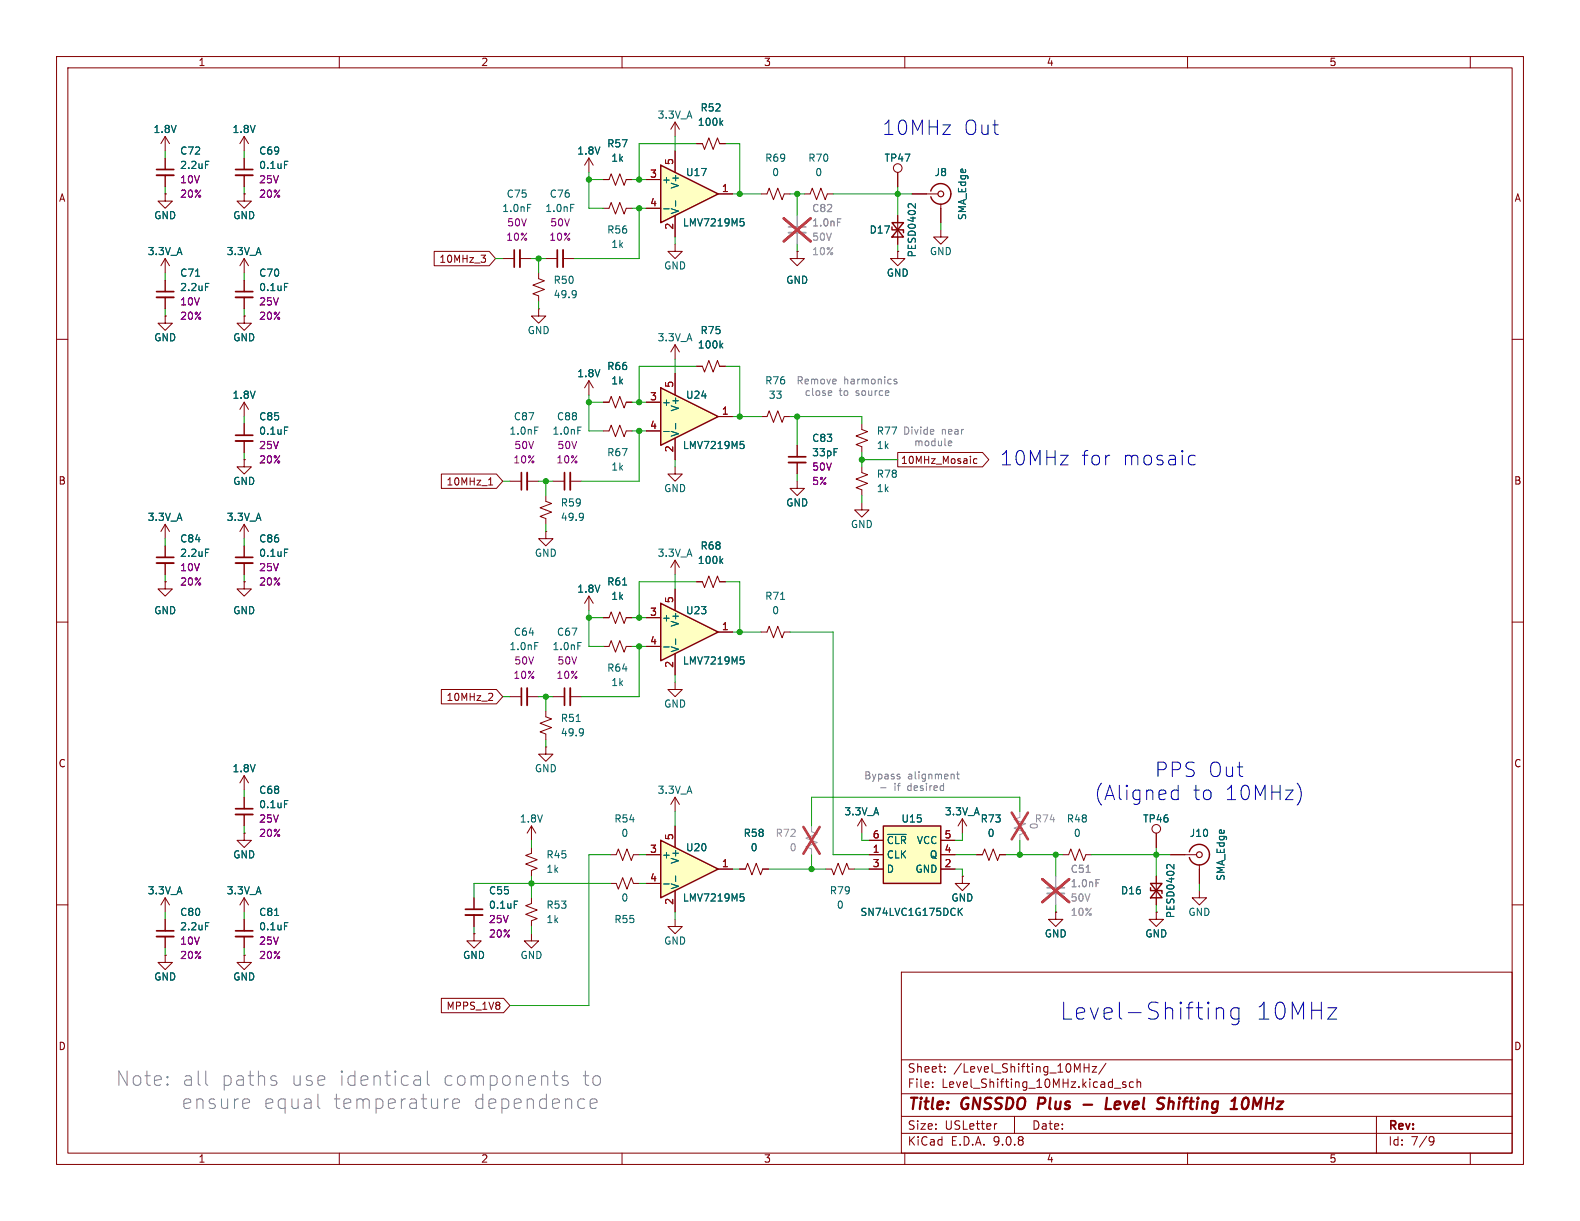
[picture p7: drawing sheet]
<svg xmlns="http://www.w3.org/2000/svg" width="279mm" height="216mm" viewBox="0 0 279 216" stroke-linecap="round" stroke-linejoin="round" font-family="sans-serif">
<g fill="none" stroke="#840000" stroke-width=".18">
<path d="M10 10h259.4v195.9h-259.4zM12 12h255.4v191.9h-255.4zM60 10v2M110 10v2M160 10v2M210 10v2M260 10v2M106.7 36.8h1l.4-1 .7 2 .8-2 .8 2 .3-1h1.1M119.4 21.6l.7 1.3M119.4 21.6v2.5M119.4 21.6l-.8 1.3M123.2 25.4h1l.4 1 .7-2 .8 2 .8-2 .4 1h1"/>
<path d="M119.4 43.2v1.3h1.2l-1.2 1.2-1.3-1.2h1.3M10 60h2M267.4 60h2M29.2 92.7l.8 1.3M29.2 92.7v2.6M29.2 92.7l-.8 1.3M10 110h2M29.2 102.9v1.2h1.3l-1.3 1.3-1.3-1.3h1.3M29.2 102.9h.1M267.4 110h2M10 160h2M159.4 171.9h108v32h-108z"/>
<path d="M267.4 160h2M159.4 197.4h108M159.4 193.4h108M159.4 187.4h108M164.9 192.1v.2M164.9 191.4v.1M167.1 189.4v.2M167.1 188.7v.1M176.3 198.7l-.3 .1M179.4 197.4v3M191.7 188.1v1.5M191.7 188.8h.9"/>
<path d="M192.6 188.1v1.5M193.1 188.6h.8l-.8 1h.8M195.6 188l-1.3 1.9M197.1 192.4h1.1M199.1 191.4l-.4-.1-.2 .2 .1 .2 .5 .2v.3h-.6M200.4 191.4l-.4-.1-.3 .3v.4l.2 .2h.5M201.1 191.4l.2-.1 .3 .1 .1 .9M201.1 190.8v1.5M243.4 197.4v6.5M60 203.9v2M110 203.9v2M159.4 200.4h108"/>
<path d="M160 203.9v2M210 203.9v2M253 201l.5 .1a.99 .99 0 0 1-.4 1.4h-.2M253.6 201.6l-.3 .3h-.3M260 203.9v2"/>
</g>
<path d="M183.8 194.1l-.3 2M191.6 195.3h1.5M195.8 194.1l-.3 2h1M197.3 194.9l-.2 .9 .2 .3M198.1 195.2l-1 .2M206.8 194.1l-.2 2M207.3 194.8l-.6 .2M219.9 194.3a.46 .46 0 0 1 .5-.2 .46 .46 0 0 1 .4 .4 1.15 1.15 0 0 1-.8 1.6l-.2-.1a1.54 1.54 0 0 1 .1-1.7z" fill="none" stroke="#840000" stroke-width=".4"/>
<path d="M127.5 21.7l.3 .5M127.8 21.3l-.5 .5" fill="none" stroke="#006464" stroke-width=".18"/>
<path d="M116.8 29.2l10.2 5.1-10.2 5.1z" fill="#ffffc2"/>
<path d="M116.8 29.2l10.2 5.1-10.2 5.1z" fill="none" stroke="#840000" stroke-width=".25"/>
<g fill="none" stroke="#840000" stroke-width=".18">
<path d="M29.2 34.3v1.3h1.3l-1.3 1.2-1.3-1.2h1.3M29.2 34.3h.1M29.2 24.1v2.6M29.2 27.9v2.1M29.2 31v2M29.2 24.1l.8 1.3M29.2 24.1l-.8 1.3M43.2 34.3v1.3h1.2l-1.2 1.2-1.3-1.2h1.3M43.2 34.3h.1M43.2 24.1v2.6M43.2 27.9v2.1M43.2 31v2"/>
<path d="M43.2 24.1l.7 1.3M43.2 24.1l-.8 1.3M104.1 27.9v2.6M104.1 27.9l.8 1.3M104.1 27.9l-.7 1.3M106.7 31.8h1l.4-1.1 .7 2.1 .8-2.1 .8 2.1 .3-1h1.1M114.3 31.8h2.5M114.3 36.8h2.5M119.4 26.7v3.8M119.4 38.1v3.8M127 34.3h2.5M134.6 34.3h1l.4-1 .8 2 .7-2 .8 2 .4-1h1"/>
<path d="M29.2 55.9v1.3h1.3l-1.3 1.2-1.3-1.2h1.3M29.2 55.9h.1M29.2 45.7v2.6M29.2 49.5v2.1M29.2 52.6v2M29.2 45.7l.8 1.3M29.2 45.7l-.8 1.3M43.2 55.9v1.3h1.2l-1.2 1.2-1.3-1.2h1.3M43.2 55.9h.1M43.2 45.7v2.6M43.2 49.5v2.1M43.2 52.6v2"/>
<path d="M43.2 45.7l.7 1.3M43.2 45.7l-.8 1.3M88.9 45.7h2M91.9 45.7h2.1M95.2 48.3v1l1.1 .4-2.1 .7 2.1 .8-2.1 .7 1 .4v1M95.2 54.6v1.3h-1.2l1.2 1.3 1.3-1.3h-1.3M95.2 54.6h.1M96.5 45.7h2.1M99.6 45.7h2M43.2 71.1v2.6M43.2 71.1l.7 1.3M43.2 71.1l-.8 1.3"/>
<path d="M104.1 67.3l.8 1.3M104.1 67.3v2.6M104.1 67.3l-.7 1.3M106.7 76.2h1l.4-1 .7 2 .8-2 .8 2 .3-1h1.1M106.7 71.1h1l.4-1 .7 2 .8-2 .8 2 .3-1h1.1M119.4 61v2.5M119.4 61l.7 1.2M119.4 61l-.8 1.2M123.2 64.8h1l.4 1 .7-2 .8 2 .8-2 .4 1h1M134.6 73.7h1l.4-1.1 .8 2.1 .7-2.1 .8 2.1 .4-1h1M43.2 81.3v1.3h1.2l-1.2 1.2-1.3-1.2h1.3M43.2 81.3h.1"/>
<path d="M90.2 85.1h2M93.2 85.1h2M96.5 87.6v1l1 .4-2 .8 2 .8-2 .7 1 .4v1M96.5 94v1.3h-1.3l1.3 1.2 1.3-1.2h-1.3M96.5 94h.1M97.8 85.1h2M100.8 85.1h2.1M119.4 82.6v1.2h1.2l-1.2 1.3-1.3-1.3h1.3M104.1 105.4v2.6M104.1 105.4l.8 1.3M104.1 105.4l-.7 1.3M106.7 114.3h1l.4-1 .7 2 .8-2 .8 2 .3-1h1.1"/>
<path d="M106.7 109.2h1l.4-1 .7 2 .8-2 .8 2 .3-1h1.1M123.2 102.9h1l.4 1 .7-2 .8 2 .8-2 .4 1h1M90.2 123.2h2M93.2 123.2h2M97.8 123.2h2M100.8 123.2h2.1M83.8 158.8v2M94 158.8v1l-1 .3 2 .8-2 .8 2 .7-1 .4v1M83.8 161.8v2"/>
</g>
<g fill="none" stroke="#006464" stroke-width=".18">
<path d="M36.3 28.5h.6M50.3 28.5h.6M93.3 36.1h.6M100.9 36.1h.6M117.4 36.9h.9M119.5 35.5v1M130.9 38.7h.6M131 39.2h.3l.3 .2-.1 .4-.5 .1M34.6 48.8h.7M36.3 50.1h.6M50.3 50.1h.6M101.8 51.4v.1a1.07 1.07 0 0 1-.1 1"/>
<path d="M101.9 51.9l-.1 .2M94.6 75.5h.6M102.2 75.5h.6M127.5 61.1l.3 .4M127.8 60.7l-.5 .5M103 90.8l.1 .1a1.07 1.07 0 0 1-.1 1M103.2 91.3l-.2 .2M127.5 99.2l.3 .4M127.8 98.8l-.5 .5M94.6 113.6h.6M102.2 113.6h.6M110.1 103.4h.7"/>
<path d="M90.9 159.3h.7"/>
</g>
<path d="M27.7 30h3M41.7 30h3M27.7 51.6h3M41.7 51.6h3M90.9 44.2v3M98.6 44.2v3M92.2 83.6v3M99.8 83.6v3M92.2 121.7v3M99.8 121.7v3M82.3 160.8h3" fill="none" stroke="#840000" stroke-width=".3"/>
<path d="M27.7 31h3M41.7 31h3M27.7 52.6h3M41.7 52.6h3M91.9 44.2v3M99.6 44.2v3M93.2 83.6v3M100.8 83.6v3M93.2 121.7v3M100.8 121.7v3M82.3 161.8h3" fill="none" stroke="#840000" stroke-width=".33"/>
<path d="M143.5 146.1v1l1 .3-2 .8 2 .8-2 .7 1 .4v1" fill="none" stroke="#a1a1a1" stroke-width=".18"/>
<path d="M142.1 146.2l2.8 4.8M144.9 146.2l-2.8 4.8" fill="none" stroke="#e12e31" stroke-width=".46"/>
<path d="M116.8 68.6l10.2 5.1-10.2 5z" fill="#ffffc2"/>
<path d="M116.8 68.6l10.2 5.1-10.2 5z" fill="none" stroke="#840000" stroke-width=".25"/>
<path d="M43.2 74.9v2.1M43.2 78v2M114.3 71.1h2.5M114.3 76.2h2.5M119.4 66v3.9M119.4 77.5v3.8M127 73.7h2.5M83.8 165.1v1.3h1.3l-1.3 1.2-1.3-1.2h1.3M83.8 165.1h.1M94 165.1v1.3h1.2l-1.2 1.2-1.3-1.2h1.3" fill="none" stroke="#840000" stroke-width=".18"/>
<path d="M50.3 75.5h.6M117.4 76.3h.9M119.5 74.9v1M130.9 78h.6M131 78.5h.3l.3 .3-.1 .5h-.5" fill="none" stroke="#006464" stroke-width=".18"/>
<path d="M41.7 77h3" fill="none" stroke="#840000" stroke-width=".3"/>
<path d="M41.7 78h3" fill="none" stroke="#840000" stroke-width=".33"/>
<path d="M116.8 106.7l10.2 5.1-10.2 5z" fill="#ffffc2"/>
<path d="M157.7 39.4h2.1l-2.1 2.5h2.1zM164.6 33.8a1.82 1.82 0 0 1 2-1.3 1.82 1.82 0 0 1 1.6 1.8M168.1 34.3a1.81 1.81 0 0 1-1.5 1.8 1.81 1.81 0 0 1-2-1.3M157.7 40.1v.5h2.1v.5M116.8 106.7l10.2 5.1-10.2 5zM203.5 156.2h2l-2 2.6h2zM203.5 157v.5h2v.5M210.3 150.6a1.81 1.81 0 0 1 2.8-1 1.81 1.81 0 0 1 0 3 1.81 1.81 0 0 1-2.8-1" fill="none" stroke="#840000" stroke-width=".25"/>
<g fill="none" stroke="#840000" stroke-width=".18">
<path d="M142.2 34.3h1.1l.3-1 .8 2 .8-2 .7 2 .4-1h1M158.7 30.5v2.5M158.7 38.1v5.1M161.3 34.3h4.6M166.4 36.1v3.3M141 44.5v1.2h1.2l-1.2 1.3-1.3-1.3h1.3M141 44.5h.1M158.7 44.5v1.2h1.3l-1.3 1.3-1.2-1.3h1.2M158.7 44.5h.1M166.4 40.6v1.3h1.2l-1.2 1.3-1.3-1.3h1.3M141 78.7v2.1M152.4 74.9v1l1 .4-2 .8 2 .8-2 .7 1 .4v1"/>
<path d="M29.2 96.5v2.1M29.2 99.6v2M43.2 92.7v2.6M43.2 96.5v2.1M43.2 99.6v2M43.2 92.7l.7 1.3M43.2 92.7l-.8 1.3M141 85.1v1.3h1.2l-1.2 1.2-1.3-1.2h1.3M141 81.8v2M152.4 88.9v1.3h1.3l-1.3 1.2-1.3-1.2h1.3M152.4 82.6v1l1 .3-2 .8 2 .8-2 .7 1 .4v1M43.2 102.9v1.2h1.2l-1.2 1.3-1.3-1.3h1.3"/>
<path d="M43.2 102.9h.1M114.3 109.2h2.5M114.3 114.3h2.5M119.4 104.1v3.9M119.4 115.6v3.8M127 111.8h2.5M134.6 111.8h1l.4-1.1 .8 2.1 .7-2.1 .8 2.1 .4-1h1M43.2 137.2v2.5M43.2 137.2l.7 1.2M43.2 137.2l-.8 1.2M96.5 132.1v1.3h-1.3l1.3 1.2 1.3-1.2h-1.3M96.5 132.1h.1"/>
<path d="M96.5 125.7v1l1 .4-2 .8 2 .8-2 .7 1 .4v1M29.2 158.8v2.5M29.2 158.8l.8 1.2M29.2 158.8l-.8 1.2M43.2 147.3v1.3h1.2l-1.2 1.3-1.3-1.3h1.3M43.2 147.3h.1M43.2 141v2M43.2 144v2.1M43.2 158.8v2.5M43.2 158.8l.7 1.2M43.2 158.8l-.8 1.2M94 149.9v1l-1 .4 2 .7-2 .8 2 .7-1 .4v1"/>
<path d="M94 146.1v2.5M94 146.1l.7 1.2M94 146.1l-.8 1.2M188 151.1h1l.4-1 .7 2 .8-2 .7 2 .4-1h1M204.5 147.3v2.6M204.5 154.9v5.1M207 151.1h4.6M212.1 157.5v1.3h1.3l-1.3 1.2-1.3-1.2h1.3M212.1 152.9v3.3M29.2 168.9v1.3h1.3l-1.3 1.3-1.3-1.3h1.3M29.2 168.9h.1M29.2 162.6v2"/>
<path d="M29.2 165.6v2M43.2 168.9v1.3h1.2l-1.2 1.3-1.3-1.3h1.3M43.2 168.9h.1M43.2 162.6v2M43.2 165.6v2M186.7 161.3v1.3h1.3l-1.3 1.2-1.3-1.2h1.3M186.7 161.3h.1M204.5 161.3v1.3h1.2l-1.2 1.2-1.3-1.2h1.3M204.5 161.3h.1"/>
<circle cx="158.7" cy="29.7" r=".76"/>
<circle cx="204.5" cy="146.6" r=".76"/>
</g>
<g fill="none" stroke="#006464" stroke-width=".18">
<path d="M161.9 36v.8l-.9-.8-.3 .1-.1 .5M36.3 97.1h.6M50.3 97.1h.6M117.4 114.4h.9M119.5 113v1M130.9 116.1h.6M131 116.6h.3l.3 .3-.1 .4-.5 .1M138 106h.8M101.9 127.6h.7M103 128.9l.1 .1a1.07 1.07 0 0 1-.1 1M103.2 129.4l-.2 .2M50.3 141.6h.6"/>
<path d="M207.6 152.9v.7l-.9-.7-.3 .1-.1 .4M36.3 163.1h.6M48.6 161.9h.7M50.3 163.1h.6"/>
</g>
<path d="M27.7 98.6h3M41.7 98.6h3M139.4 80.8h3.1M41.7 143h3M27.7 164.6h3M41.7 164.6h3" fill="none" stroke="#840000" stroke-width=".3"/>
<path d="M27.7 99.6h3M41.7 99.6h3M139.4 81.8h3.1M41.7 144h3M27.7 165.6h3M41.7 165.6h3" fill="none" stroke="#840000" stroke-width=".33"/>
<path d="M139.4 40.1h3.1M185.2 157h3" fill="none" stroke="#a1a1a1" stroke-width=".3"/>
<path d="M139.4 41.1h3.1M185.2 158h3" fill="none" stroke="#a1a1a1" stroke-width=".33"/>
<path d="M141 38.1v2M141 41.1v2.1M180.3 143.5v1l-1 .4 2.1 .8-2.1 .7 2.1 .8-1.1 .4v1M186.7 154.9v2.1M186.7 158v2" fill="none" stroke="#a1a1a1" stroke-width=".18"/>
<path d="M148.1 38.7h.6M192.1 154.3h.7M193.8 155.5h.6" fill="none" stroke="#989898" stroke-width=".18"/>
<path d="M138.6 38.6l4.7 4.1M143.3 38.6l-4.7 4.1M178.9 143.7l2.9 4.7M181.8 143.7l-2.9 4.7M184.3 155.5l4.8 4M189.1 155.5l-4.8 4" fill="none" stroke="#e12e31" stroke-width=".46"/>
<g fill="none" stroke="#840000" stroke-width=".2">
<circle cx="166.4" cy="34.3" r=".51"/>
<circle cx="212.1" cy="151.1" r=".51"/>
</g>
<path d="M116.8 148.6l10.2 5.1-10.2 5.1z" fill="#ffffc2"/>
<path d="M116.8 148.6l10.2 5.1-10.2 5.1z" fill="none" stroke="#840000" stroke-width=".25"/>
<g fill="none" stroke="#840000" stroke-width=".18">
<path d="M107.9 156.2h1.1l.3 1 .8-2 .8 2 .7-2 .4 1h1M107.9 151.1h1.1l.3-1 .8 2 .8-2 .7 2 .4-1h1M114.3 151.1h2.5M114.3 156.2h2.5M119.4 146.1v3.8M119.4 157.5v3.8M127 153.7h2.5M130.8 153.7h1l.4-1 .8 2 .7-2 .8 2 .4-1h1M146 153.7h1.1l.3 1 .8-2 .8 2 .7-2 .4 1h1M152.4 144.8l.8 1.3M152.4 144.8v2.5M152.4 144.8l-.8 1.3"/>
<path d="M170.2 154.9v1.3h1.2l-1.2 1.3-1.3-1.3h1.3M170.2 154.9h.1M170.2 144.8l.7 1.3M170.2 144.8v2.5M170.2 144.8l-.8 1.3M172.7 151.1h1l.4-1 .8 2 .7-2 .8 2 .4-1h1M119.4 162.6v1.2h1.2l-1.2 1.3-1.3-1.3h1.3"/>
</g>
<path d="M117.4 156.3h.9M119.5 154.9v1M130.9 158.1h.6M131 158.5h.3l.3 .3-.1 .4-.5 .1" fill="none" stroke="#006464" stroke-width=".18"/>
<path d="M156.2 146.1h10.2v10.1h-10.2z" fill="#ffffc2"/>
<path d="M156.2 146.1h10.2v10.1h-10.2z" fill="none" stroke="#840000" stroke-width=".25"/>
<g fill="none" stroke="#840000" stroke-width=".18">
<path d="M29.2 34.3h.1M29.2 27.9v2.1M29.2 31v2M43.2 34.3h.1M43.2 27.9v2.1M43.2 31v2M106.7 31.8h1M110.7 31.8h1.1M114.3 31.8h2.5M114.3 36.8h2.5M119.4 26.7v3.8M119.4 38.1v3.8"/>
<path d="M123.2 25.4h1M127 34.3h2.5M127.3 25.4h1M158.7 30.5v2.5M158.7 38.1v1.3M161.3 34.3h2.5M166.4 36.8v2.6M29.2 55.9h.1M29.2 49.5v2.1M29.2 52.6v2M43.2 55.9h.1M43.2 49.5v2.1"/>
<path d="M43.2 52.6v2M76.8 44.4h9.7l1.1 1.3-1.1 1.3h-9.7zM85.1 45.1h.8l-.5 .5M85.6 45.6l.3 .2v.3l-.3 .3M141 44.5h.1M158.7 44.5h.1M158.7 41.9v1.3M43.2 74.9v2.1M43.2 78v2M106.7 71.1h1M110.7 71.1h1.1M114.3 71.1h2.5"/>
<path d="M114.3 76.2h2.5M119.4 66v3.9M119.4 77.5v3.8M123.2 64.8h1M127 73.7h2.5M127.3 64.8h1M141 78.7v2.1M29.2 96.5v2.1M29.2 99.6v2M43.2 81.3h.1M43.2 96.5v2.1M43.2 99.6v2"/>
<path d="M78 83.8h9.8l1.1 1.3-1.1 1.3h-9.8zM86.4 85.8h.7M86.6 84.7l.2-.2v1.3M119.4 99.1v2.5M119.4 99.1l.7 1.2M119.4 99.1l-.8 1.2M141 81.8v2M158.7 80h15.1l1.1 1.3-1.1 1.3h-15.1zM172.8 81.2l-.4-.1-.3 .2 .2 .6h.5M29.2 102.9h.1M43.2 102.9h.1M106.7 109.2h1"/>
<path d="M110.7 109.2h1.1M114.3 109.2h2.5M114.3 114.3h2.5M119.4 104.1v3.9M119.4 115.6v3.8M123.2 102.9h1M127 111.8h2.5M127.3 102.9h1M78 121.9h9.8l1.1 1.3-1.1 1.3h-9.8zM86.9 122.6l.2 .2v.3l-.8 .8h.8M119.4 120.7v1.2h1.2l-1.2 1.3-1.3-1.3h1.3M43.2 147.3h.1"/>
<path d="M43.2 141v2M43.2 144v2.1M83.8 158.8v2M114.3 151.1h2.5M114.3 156.2h2.5M119.4 141l.7 1.2M119.4 141v2.5M119.4 146.1v3.8M119.4 157.5v3.8M119.4 141l-.8 1.2M127 153.7h2.5M130.8 153.7h1"/>
<path d="M134.9 153.7h1M153.7 148.6h2.5M153.7 151.1h2.5M153.7 153.7h2.5M166.4 148.6h2.5M166.4 151.1h2.5M166.4 153.7h2.5M170.2 154.9h.1M172.7 151.1h1M176.8 151.1h1M204.5 147.3v2.6M204.5 154.9v1.3"/>
<path d="M204.5 158.8v1.2M207 151.1h2.5M212.1 153.7v2.5M29.2 168.9h.1M29.2 162.6v2M29.2 165.6v2M43.2 168.9h.1M43.2 162.6v2M43.2 165.6v2M78 176.5h11.1l1.1 1.3-1.1 1.3h-11.1zM83.8 165.1h.1M83.8 161.8v2"/>
<path d="M186.7 161.3h.1M204.5 161.3h.1"/>
</g>
<g fill="none" stroke="#006464" stroke-width=".18">
<path d="M36.3 28.5h.6M50.3 28.5h.6M117.4 36.9h.9M119.5 35.5v1M127.5 21.7l.3 .5M127.8 21.3l-.5 .5M130.9 38.7h.6M131 39.2h.3l.3 .2-.1 .4-.5 .1M161.9 36v.8l-.9-.8-.3 .1-.1 .5M34.6 48.8h.7M36.3 50.1h.6M50.3 50.1h.6"/>
<path d="M50.3 75.5h.6M117.4 76.3h.9M119.5 74.9v1M127.5 61.1l.3 .4M127.8 60.7l-.5 .5M130.9 78h.6M131 78.5h.3l.3 .3-.1 .5h-.5M36.3 97.1h.6M50.3 97.1h.6M127.5 99.2l.3 .4M127.8 98.8l-.5 .5M110.1 103.4h.7"/>
<path d="M117.4 114.4h.9M119.5 113v1M130.9 116.1h.6M131 116.6h.3l.3 .3-.1 .4-.5 .1M50.3 141.6h.6M90.9 159.3h.7M117.4 156.3h.9M119.5 154.9v1M130.9 158.1h.6M131 158.5h.3l.3 .3-.1 .4-.5 .1M156.9 147.5h3.4M207.6 152.9v.7l-.9-.7-.3 .1-.1 .4"/>
<path d="M36.3 163.1h.6M48.6 161.9h.7M50.3 163.1h.6M169.6 161.1l.6 .8M170.2 160.6l-.7 .7"/>
</g>
<g fill="none" stroke="#009600" stroke-width=".18">
<path d="M29.2 26.7v1.2M29.2 33v1.3M43.2 26.7v1.2M43.2 33v1.3M104.1 30.5v6.3h2.6M104.1 31.8h2.6M111.8 31.8h2.5M111.8 36.8h2.5M113 36.8v8.9h-11.4M119.4 24.1v2.6M123.2 25.4h-10.2v6.4M128.3 25.4h2.5v8.9"/>
<path d="M129.5 34.3h5.1M139.7 34.3h2.5M141 34.3v3.8M147.3 34.3h14M158.7 33v5.1M166.4 39.4v1.2M29.2 48.3v1.2M29.2 54.6v1.3M43.2 48.3v1.2M43.2 54.6v1.3M87.6 45.7h1.3M94 45.7h2.5"/>
<path d="M95.2 45.7v2.6M95.2 53.3v1.3M119.4 41.9v1.3M141 43.2v1.3M158.7 43.2v1.3M43.2 73.7v1.2M104.1 69.9v6.3h2.6M104.1 71.1h2.6M111.8 76.2h2.5M111.8 71.1h2.5M113 76.2v8.9h-10.1M119.4 63.5v2.5"/>
<path d="M123.2 64.8h-10.2v6.3M128.3 64.8h2.5v8.9M129.5 73.7h5.1M139.7 73.7h12.7v1.2M141 73.7v5M29.2 95.3v1.2M43.2 80v1.3M43.2 95.3v1.2M88.9 85.1h1.3M95.2 85.1h2.6M96.5 85.1v2.5M96.5 92.7v1.3"/>
<path d="M119.4 81.3v1.3M141 83.8v1.3M152.4 80v2.6M152.4 87.6v1.3M152.4 81.3h6.3M29.2 101.6v1.3M43.2 101.6v1.3M104.1 109.2h2.6M104.1 108v6.3h2.6M111.8 109.2h2.5M111.8 114.3h2.5M113 114.3v8.9h-10.1"/>
<path d="M119.4 101.6v2.5M119.4 119.4v1.3M123.2 102.9h-10.2v6.3M128.3 102.9h2.5v8.9M129.5 111.8h5.1M139.7 111.8h7.6v39.3h6.4M43.2 139.7v1.3M88.9 123.2h1.3M95.2 123.2h2.6M96.5 123.2v2.5M96.5 130.8v1.3M43.2 146.1v1.2"/>
<path d="M94 148.6v1.3M94 154.9v3.9M107.9 151.1h-3.8v26.7h-13.9M107.9 156.2h-24.1v2.6M113 156.2h1.3M113 151.1h1.3M119.4 143.5v2.6M129.5 153.7h1.3M135.9 153.7h10.1M143.5 151.1v2.6M151.1 153.7h2.6M152.4 147.3v1.3h1.3"/>
<path d="M168.9 151.1h3.8M168.9 153.7h1.3v1.2M170.2 147.3v1.3h-1.3M177.8 151.1h10.2M180.3 143.5v-2.5h-36.8v5.1M180.3 148.6v2.5M186.7 151.1v3.8M193 151.1h14M204.5 149.9v5M212.1 156.2v1.3M29.2 161.3v1.3M29.2 167.6v1.3"/>
<path d="M43.2 161.3v1.3M43.2 167.6v1.3M83.8 163.8v1.3M94 163.8v1.3M119.4 161.3v1.3M186.7 160v1.3M204.5 160v1.3"/>
</g>
<g fill="none" stroke="#848484" stroke-width=".18">
<path d="M146.7 69.1h.3l.1 .3-.6 .1M147 69.9h-.3M158.6 67.1l-.3-.1-.2 .2v.2l.5 .1v.3h-.5M164.9 75.9l.2 .3-.6 .2M165.1 76.7l-.2 .1M167.9 78h.3l.1 .3-.6 .1M168.2 78.8h-.3M155.7 139.3h1M159 137.3l.2 .2-.2 .2M159 136.9l.1 .1M169.2 136.9h.4M169.3 136.5v1.1l.3 .1"/>
<path d="M29.6 191.7l.1 .1-.1 .1M29.6 190.3l.1 .2-.1 .1M36.5 191.8l.2 .1M43.3 194.3l.7 .1 .1 .5-1.2 .3M44 195.9l-.7 .1M48.6 191.1l.4 .3-.2 .4-.2 .1M48.6 190.2l.2 .1M56.2 193.5v2.1l.4 .4M73.5 190.2h.5l.4 .4v1.3M74.4 191.8l-.9 .1M74.4 190.8l-.9 .1M75.6 189.4v2.1l.3 .4"/>
<path d="M78.6 194.3v1.7M79.3 194.3a.65 .65 0 0 0-.7 .5M80 195.2l1.3-.3-.2-.5-.7-.1-.4 .4v.9l.2 .3 .2 .1 .7-.1M97.7 190.2h1M98.2 191.8l.5 .1M100.4 190.3l-.6-.1-.4 .4 .1 .3 .9 .3 .1 .2-.1 .4-.3 .1-.7-.1M104.4 195.2l1.2-.3-.2-.5-.7-.1-.3 .4v.9l.1 .3 .2 .1 .7-.1"/>
</g>
<path d="M210.6 80.5l.8 .1M211.4 82.1l-.8 .1M207.4 139.8l.2-.1 .7 .1M208.3 138.9v2.5M229.7 139l.2 .2a3 3 0 0 1-.2 2.7M207.4 141.3l.2 .1 .7-.1M215.1 178.2v2M215.1 178.5a.75 .75 0 0 1 1.3 .1v1.6M219.1 178.3l-.3-.1h-.6l-.4 .3-.1 .3v.8l.2 .5 .3 .1h.6l.3-.1M219.1 178.2v2.4a.81 .81 0 0 1-1.3 .5" fill="none" stroke="#0000c2" stroke-width=".18"/>
<path d="M148.1 38.7h.6M192.1 154.3h.7M193.8 155.5h.6" fill="none" stroke="#989898" stroke-width=".18"/>
<path d="M141 38.1v2M141 41.1v2.1M186.7 154.9v2.1M186.7 158v2" fill="none" stroke="#a1a1a1" stroke-width=".18"/>
<path d="M138.6 38.6l4.7 4.1M143.3 38.6l-4.7 4.1M184.3 155.5l4.8 4M189.1 155.5l-4.8 4" fill="none" stroke="#e12e31" stroke-width=".46"/>
<g fill="#009600" stroke="#009600" stroke-width=".18">
<circle cx="113" cy="31.8" r=".46"/>
<circle cx="141" cy="34.3" r=".46"/>
<circle cx="130.8" cy="34.3" r=".46"/>
<circle cx="113" cy="76.2" r=".46"/>
<circle cx="95.2" cy="45.7" r=".46"/>
<circle cx="104.1" cy="31.8" r=".46"/>
<circle cx="113" cy="36.8" r=".46"/>
<circle cx="130.8" cy="73.7" r=".46"/>
<circle cx="152.4" cy="81.3" r=".46"/>
<circle cx="104.1" cy="71.1" r=".46"/>
<circle cx="113" cy="71.1" r=".46"/>
<circle cx="96.5" cy="85.1" r=".46"/>
<circle cx="96.5" cy="123.2" r=".46"/>
<circle cx="104.1" cy="109.2" r=".46"/>
<circle cx="130.8" cy="111.8" r=".46"/>
<circle cx="94" cy="156.2" r=".46"/>
<circle cx="158.7" cy="34.3" r=".46"/>
<circle cx="141" cy="73.7" r=".46"/>
<circle cx="204.5" cy="151.1" r=".46"/>
<circle cx="186.7" cy="151.1" r=".46"/>
<circle cx="180.3" cy="151.1" r=".46"/>
<circle cx="143.5" cy="153.7" r=".46"/>
<circle cx="113" cy="114.3" r=".46"/>
<circle cx="113" cy="109.2" r=".46"/>
</g>
<g font-size="4.2" fill="#0000c2">
<text x="187.4" y="180.5">Level-Shifting</text>
<text x="222" y="180.5">10MHz</text>
</g>
<g font-size="3.5" fill="#0000c2">
<text x="156" y="24.1">10MHz</text>
<text x="170.3" y="24.1">Out</text>
<text x="176.8" y="82.5">10MHz</text>
<text x="191.1" y="82.5">for</text>
<text x="198.3" y="82.5">mosaic</text>
<text x="204.2" y="137.6">PPS Out</text>
<text x="193.5" y="141.7">(Aligned</text>
<text x="210.9" y="141.7">to</text>
<text x="216.5" y="141.7">10MHz)</text>
</g>
<g font-size="3.5" fill="#848484">
<text x="20.3" y="192.2">Note:</text>
<text x="31.6" y="196.3">ensure</text>
<text x="32" y="192.2">all</text>
<text x="38.8" y="192.2">paths</text>
<text x="46.1" y="196.3">equal</text>
<text x="51.1" y="192.2">use</text>
<text x="58.4" y="196.3">temperature</text>
<text x="59.5" y="192.2">identical</text>
<text x="77.9" y="192.2">components</text>
<text x="83.1" y="196.3">dependence</text>
<text x="102.5" y="192.2">to</text>
</g>
<g font-size="2.8" fill="#840000">
<text x="160.4" y="196.8">Title:</text>
<text x="170.1" y="196.8">GNSSDO</text>
<text x="184.4" y="196.8">Plus</text>
<text x="198" y="196.8">Level</text>
<text x="207.9" y="196.8">Shifting</text>
<text x="221.8" y="196.8">10MHz</text>
</g>
<g font-size="2.1" fill="#840000">
<text x="160.4" y="189.9">Sheet:</text>
<text x="168.6" y="189.9">/Level_Shifting_10MHz/</text>
<text x="160.4" y="192.6">File:</text>
<text x="166.5" y="192.6">Level_Shifting_10MHz.kicad_sch</text>
<text x="160.4" y="202.8">KiCad</text>
<text x="160.4" y="200">Size:</text>
<text x="167.1" y="200">USLetter</text>
<text x="168.1" y="202.8">E.D.A.</text>
<text x="175.7" y="202.8">9.0.8</text>
<text x="182.4" y="200">Date:</text>
<text x="245.4" y="200.2">Rev:</text>
<text x="245.4" y="202.8">Id:</text>
<text x="249.5" y="202.8">7/9</text>
</g>
<g font-size="1.8" fill="#840000">
<text x="35" y="11.9">1</text>
<text x="85" y="11.9">2</text>
<text x="135" y="11.9">3</text>
<text x="185" y="11.9">4</text>
<text x="235" y="11.9">5</text>
<text x="10.3" y="35.9">A</text>
<text x="267.7" y="35.9">A</text>
<text x="77.6" y="46.7">10MHz_3</text>
<text x="159.2" y="82.2">10MHz_Mosaic</text>
<text x="10.3" y="85.9">B</text>
<text x="78.9" y="86">10MHz_1</text>
<text x="267.7" y="85.9">B</text>
<text x="78.9" y="124.1">10MHz_2</text>
<text x="10.3" y="135.9">C</text>
<text x="267.7" y="135.9">C</text>
<text x="78.9" y="178.8">MPPS_1V8</text>
<text x="10.3" y="185.9">D</text>
<text x="267.7" y="185.9">D</text>
<text x="35" y="205.8">1</text>
<text x="85" y="205.8">2</text>
<text x="135" y="205.8">3</text>
<text x="185" y="205.8">4</text>
<text x="235" y="205.8">5</text>
</g>
<g font-size="1.8" fill="#006464">
<text x="27.1" y="23.7">1.8V</text>
<text x="41" y="23.7">1.8V</text>
<text x="116.2" y="21.2">3.3V_A</text>
<text x="123.3" y="22.5">100k</text>
<text x="123.8" y="19.9">R52</text>
<text x="31.8" y="27.5">C72</text>
<text x="45.7" y="27.5">C69</text>
<text x="102" y="27.5">1.8V</text>
<text x="107.3" y="26.3">R57</text>
<text x="108" y="28.8">1k</text>
<text x="135.2" y="28.8">R69</text>
<text x="142.8" y="28.8">R70</text>
<text x="156.3" y="28.8">TP47</text>
<text x="31.8" y="30.1">2.2uF</text>
<text x="45.7" y="30.1">0.1uF</text>
<text x="89.5" y="35.2">C75</text>
<text x="97.1" y="35.2">C76</text>
<text x="117" y="32.6">+</text>
<text x="120.2" y="33.5" transform="rotate(-90 120.2 33.5)">V+</text>
<text x="121.2" y="31.3">U17</text>
<text x="136.5" y="31.3">0</text>
<text x="144.1" y="31.3">0</text>
<text x="165.2" y="31.3">J8</text>
<text x="27.2" y="39">GND</text>
<text x="41.1" y="39">GND</text>
<text x="88.7" y="37.7">1.0nF</text>
<text x="96.3" y="37.7">1.0nF</text>
<text x="107.3" y="41.5">R56</text>
<text x="120.2" y="38" transform="rotate(-90 120.2 38)">V-</text>
<text x="120.7" y="40.2">LMV7219M5</text>
<text x="153.7" y="41.5">D17</text>
<text x="171" y="39" transform="rotate(-90 171 39)">SMA_Edge</text>
<text x="26" y="45.3">3.3V_A</text>
<text x="40" y="45.3">3.3V_A</text>
<text x="108" y="44">1k</text>
<text x="117.3" y="47.9">GND</text>
<text x="162.2" y="45.6" transform="rotate(-90 162.2 45.6)">PESD0402</text>
<text x="164.3" y="45.3">GND</text>
<text x="31.8" y="49.1">C71</text>
<text x="31.8" y="51.7">2.2uF</text>
<text x="45.7" y="49.1">C70</text>
<text x="45.7" y="51.7">0.1uF</text>
<text x="97.8" y="52.9">49.9</text>
<text x="97.8" y="50.4">R50</text>
<text x="138.9" y="50.4">GND</text>
<text x="156.7" y="49.1">GND</text>
<text x="93.2" y="59.3">GND</text>
<text x="123.8" y="59.3">R75</text>
<text x="27.2" y="60.6">GND</text>
<text x="41.1" y="60.6">GND</text>
<text x="107.3" y="65.6">R66</text>
<text x="116.2" y="60.6">3.3V_A</text>
<text x="123.3" y="61.8">100k</text>
<text x="41" y="70.7">1.8V</text>
<text x="102" y="66.9">1.8V</text>
<text x="108" y="68.2">1k</text>
<text x="117" y="72">+</text>
<text x="121.2" y="70.7">U24</text>
<text x="135.2" y="68.2">R76</text>
<text x="135.8" y="70.7">33</text>
<text x="45.7" y="74.5">C85</text>
<text x="45.7" y="77.1">0.1uF</text>
<text x="90" y="77.1">1.0nF</text>
<text x="90.8" y="74.5">C87</text>
<text x="97.6" y="77.1">1.0nF</text>
<text x="98.4" y="74.5">C88</text>
<text x="120.2" y="77.3" transform="rotate(-90 120.2 77.3)">V-</text>
<text x="120.2" y="72.8" transform="rotate(-90 120.2 72.8)">V+</text>
<text x="154.9" y="77.1">R77</text>
<text x="107.3" y="80.9">R67</text>
<text x="108" y="83.4">1k</text>
<text x="120.7" y="79.6">LMV7219M5</text>
<text x="143.5" y="78.3">C83</text>
<text x="143.5" y="80.9">33pF</text>
<text x="154.9" y="79.6">1k</text>
<text x="41.1" y="86">GND</text>
<text x="99.1" y="89.8">R59</text>
<text x="117.3" y="87.2">GND</text>
<text x="138.9" y="89.8">GND</text>
<text x="154.9" y="84.7">R78</text>
<text x="154.9" y="87.2">1k</text>
<text x="26" y="92.3">3.3V_A</text>
<text x="40" y="92.3">3.3V_A</text>
<text x="99.1" y="92.3">49.9</text>
<text x="150.4" y="93.6">GND</text>
<text x="31.8" y="96.1">C84</text>
<text x="31.8" y="98.7">2.2uF</text>
<text x="45.7" y="96.1">C86</text>
<text x="45.7" y="98.7">0.1uF</text>
<text x="94.5" y="98.7">GND</text>
<text x="116.2" y="98.7">3.3V_A</text>
<text x="123.3" y="99.9">100k</text>
<text x="123.8" y="97.4">R68</text>
<text x="102" y="105">1.8V</text>
<text x="107.3" y="103.7">R61</text>
<text x="108" y="106.3">1k</text>
<text x="135.2" y="106.3">R71</text>
<text x="27.2" y="108.8">GND</text>
<text x="41.1" y="108.8">GND</text>
<text x="90.8" y="112.6">C64</text>
<text x="98.4" y="112.6">C67</text>
<text x="117" y="110.1">+</text>
<text x="120.2" y="110.9" transform="rotate(-90 120.2 110.9)">V+</text>
<text x="121.2" y="108.8">U23</text>
<text x="136.5" y="108.8">0</text>
<text x="90" y="115.2">1.0nF</text>
<text x="97.6" y="115.2">1.0nF</text>
<text x="107.3" y="119">R64</text>
<text x="120.2" y="115.4" transform="rotate(-90 120.2 115.4)">V-</text>
<text x="120.7" y="117.7">LMV7219M5</text>
<text x="108" y="121.5">1k</text>
<text x="117.3" y="125.3">GND</text>
<text x="99.1" y="130.4">49.9</text>
<text x="99.1" y="127.9">R51</text>
<text x="41" y="136.8">1.8V</text>
<text x="94.5" y="136.8">GND</text>
<text x="45.7" y="140.6">C68</text>
<text x="45.7" y="143.1">0.1uF</text>
<text x="116.2" y="140.6">3.3V_A</text>
<text x="91.8" y="145.6">1.8V</text>
<text x="108.5" y="145.6">R54</text>
<text x="109.8" y="148.2">0</text>
<text x="131.4" y="148.2">R58</text>
<text x="149.2" y="144.4">3.3V_A</text>
<text x="156.7" y="149.5">~{CLR}VCC</text>
<text x="159.3" y="145.6">U15</text>
<text x="167" y="144.4">3.3V_A</text>
<text x="173.3" y="145.6">R73</text>
<text x="174.6" y="148.2">0</text>
<text x="188.6" y="145.6">R48</text>
<text x="189.8" y="148.2">0</text>
<text x="202" y="145.6">TP46</text>
<text x="210.3" y="148.2">J10</text>
<text x="41.1" y="152">GND</text>
<text x="96.5" y="152">R45</text>
<text x="96.5" y="154.5">1k</text>
<text x="117" y="152">+</text>
<text x="120.2" y="152.9" transform="rotate(-90 120.2 152.9)">V+</text>
<text x="121.2" y="150.7">U20</text>
<text x="132.6" y="150.7">0</text>
<text x="156.7" y="152">CLK</text>
<text x="156.7" y="154.5">D</text>
<text x="161.8" y="154.5">GND</text>
<text x="164.3" y="152">Q</text>
<text x="216.8" y="155.9" transform="rotate(-90 216.8 155.9)">SMA_Edge</text>
<text x="26" y="158.3">3.3V_A</text>
<text x="40" y="158.3">3.3V_A</text>
<text x="86.4" y="158.3">C55</text>
<text x="86.4" y="160.9">0.1uF</text>
<text x="96.5" y="160.9">R53</text>
<text x="109.8" y="159.6">0</text>
<text x="120.2" y="157.4" transform="rotate(-90 120.2 157.4)">V-</text>
<text x="120.7" y="159.6">LMV7219M5</text>
<text x="146.6" y="158.3">R79</text>
<text x="147.9" y="160.9">0</text>
<text x="168.1" y="159.6">GND</text>
<text x="198.1" y="158.3">D16</text>
<text x="31.8" y="162.2">C80</text>
<text x="31.8" y="164.7">2.2uF</text>
<text x="45.7" y="162.2">C81</text>
<text x="45.7" y="164.7">0.1uF</text>
<text x="96.5" y="163.4">1k</text>
<text x="108.5" y="163.4">R55</text>
<text x="117.3" y="167.2">GND</text>
<text x="152.1" y="162.2">SN74LVC1G175DCK</text>
<text x="184.7" y="166">GND</text>
<text x="202.4" y="166">GND</text>
<text x="207.9" y="162.4" transform="rotate(-90 207.9 162.4)">PESD0402</text>
<text x="210.1" y="162.2">GND</text>
<text x="27.2" y="173.6">GND</text>
<text x="41.1" y="173.6">GND</text>
<text x="81.8" y="169.8">GND</text>
<text x="91.9" y="169.8">GND</text>
</g>
<g font-size="1.8" fill="#a90000">
<text x="119.1" y="29.3" transform="rotate(-90 119.1 29.3)">5</text>
<text x="114.9" y="31.5">3</text>
<text x="127.6" y="34">1</text>
<text x="114.9" y="36.6">4</text>
<text x="119.1" y="40.7" transform="rotate(-90 119.1 40.7)">2</text>
<text x="114.9" y="70.9">3</text>
<text x="119.1" y="68.7" transform="rotate(-90 119.1 68.7)">5</text>
<text x="114.9" y="75.9">4</text>
<text x="127.6" y="73.4">1</text>
<text x="119.1" y="80.1" transform="rotate(-90 119.1 80.1)">2</text>
<text x="119.1" y="106.8" transform="rotate(-90 119.1 106.8)">5</text>
<text x="114.9" y="109">3</text>
<text x="127.6" y="111.5">1</text>
<text x="114.9" y="114">4</text>
<text x="119.1" y="118.2" transform="rotate(-90 119.1 118.2)">2</text>
<text x="119.1" y="148.7" transform="rotate(-90 119.1 148.7)">5</text>
<text x="154.2" y="148.3">6</text>
<text x="166.9" y="148.3">5</text>
<text x="114.9" y="150.9">3</text>
<text x="114.9" y="156">4</text>
<text x="127.6" y="153.4">1</text>
<text x="154.2" y="150.9">1</text>
<text x="154.2" y="153.4">3</text>
<text x="166.9" y="150.9">4</text>
<text x="166.9" y="153.4">2</text>
<text x="119.1" y="160.1" transform="rotate(-90 119.1 160.1)">2</text>
</g>
<g font-size="1.8" fill="#840084">
<text x="31.8" y="32.6">10V</text>
<text x="31.8" y="35.2">20%</text>
<text x="45.7" y="32.6">25V</text>
<text x="45.7" y="35.2">20%</text>
<text x="89.6" y="40.2">50V</text>
<text x="97.2" y="40.2">50V</text>
<text x="89.4" y="42.8">10%</text>
<text x="97" y="42.8">10%</text>
<text x="31.8" y="54.2">10V</text>
<text x="31.8" y="56.7">20%</text>
<text x="45.7" y="54.2">25V</text>
<text x="45.7" y="56.7">20%</text>
<text x="45.7" y="79.6">25V</text>
<text x="45.7" y="82.1">20%</text>
<text x="90.7" y="82.1">10%</text>
<text x="90.9" y="79.6">50V</text>
<text x="98.3" y="82.1">10%</text>
<text x="98.5" y="79.6">50V</text>
<text x="143.5" y="83.4">50V</text>
<text x="143.5" y="86">5%</text>
<text x="31.8" y="101.2">10V</text>
<text x="45.7" y="101.2">25V</text>
<text x="31.8" y="103.7">20%</text>
<text x="45.7" y="103.7">20%</text>
<text x="90.9" y="117.7">50V</text>
<text x="98.5" y="117.7">50V</text>
<text x="90.7" y="120.2">10%</text>
<text x="98.3" y="120.2">10%</text>
<text x="45.7" y="145.6">25V</text>
<text x="45.7" y="148.2">20%</text>
<text x="31.8" y="167.2">10V</text>
<text x="45.7" y="167.2">25V</text>
<text x="86.4" y="163.4">25V</text>
<text x="86.4" y="166">20%</text>
<text x="31.8" y="169.8">20%</text>
<text x="45.7" y="169.8">20%</text>
</g>
<g font-size="1.8" fill="#989898">
<text x="143.5" y="37.7">C82</text>
<text x="143.5" y="40.2">1.0nF</text>
<text x="137.1" y="148.2">R72</text>
<text x="182.9" y="145.6">R74</text>
<text x="183.7" y="146.8" transform="rotate(-90 183.7 146.8)">0</text>
<text x="139.5" y="150.7">0</text>
<text x="189.2" y="154.5">C51</text>
<text x="189.2" y="157.1">1.0nF</text>
</g>
<g font-size="1.8" fill="#a1a1a1">
<text x="143.5" y="42.8">50V</text>
<text x="143.5" y="45.3">10%</text>
<text x="189.2" y="159.6">50V</text>
<text x="189.2" y="162.2">10%</text>
</g>
<g font-size="1.8" fill="#848484">
<text x="140.7" y="68.2">Remove</text>
<text x="142.2" y="70.2">close</text>
<text x="148.4" y="70.2">to</text>
<text x="149.2" y="68.2">harmonics</text>
<text x="151.4" y="70.2">source</text>
<text x="159.6" y="77.1">Divide</text>
<text x="166.4" y="77.1">near</text>
<text x="161.6" y="79.1">module</text>
<text x="152.7" y="138">Bypass</text>
<text x="158.1" y="140.1">if</text>
<text x="160.5" y="138">alignment</text>
<text x="160.6" y="140.1">desired</text>
</g>
</svg>
